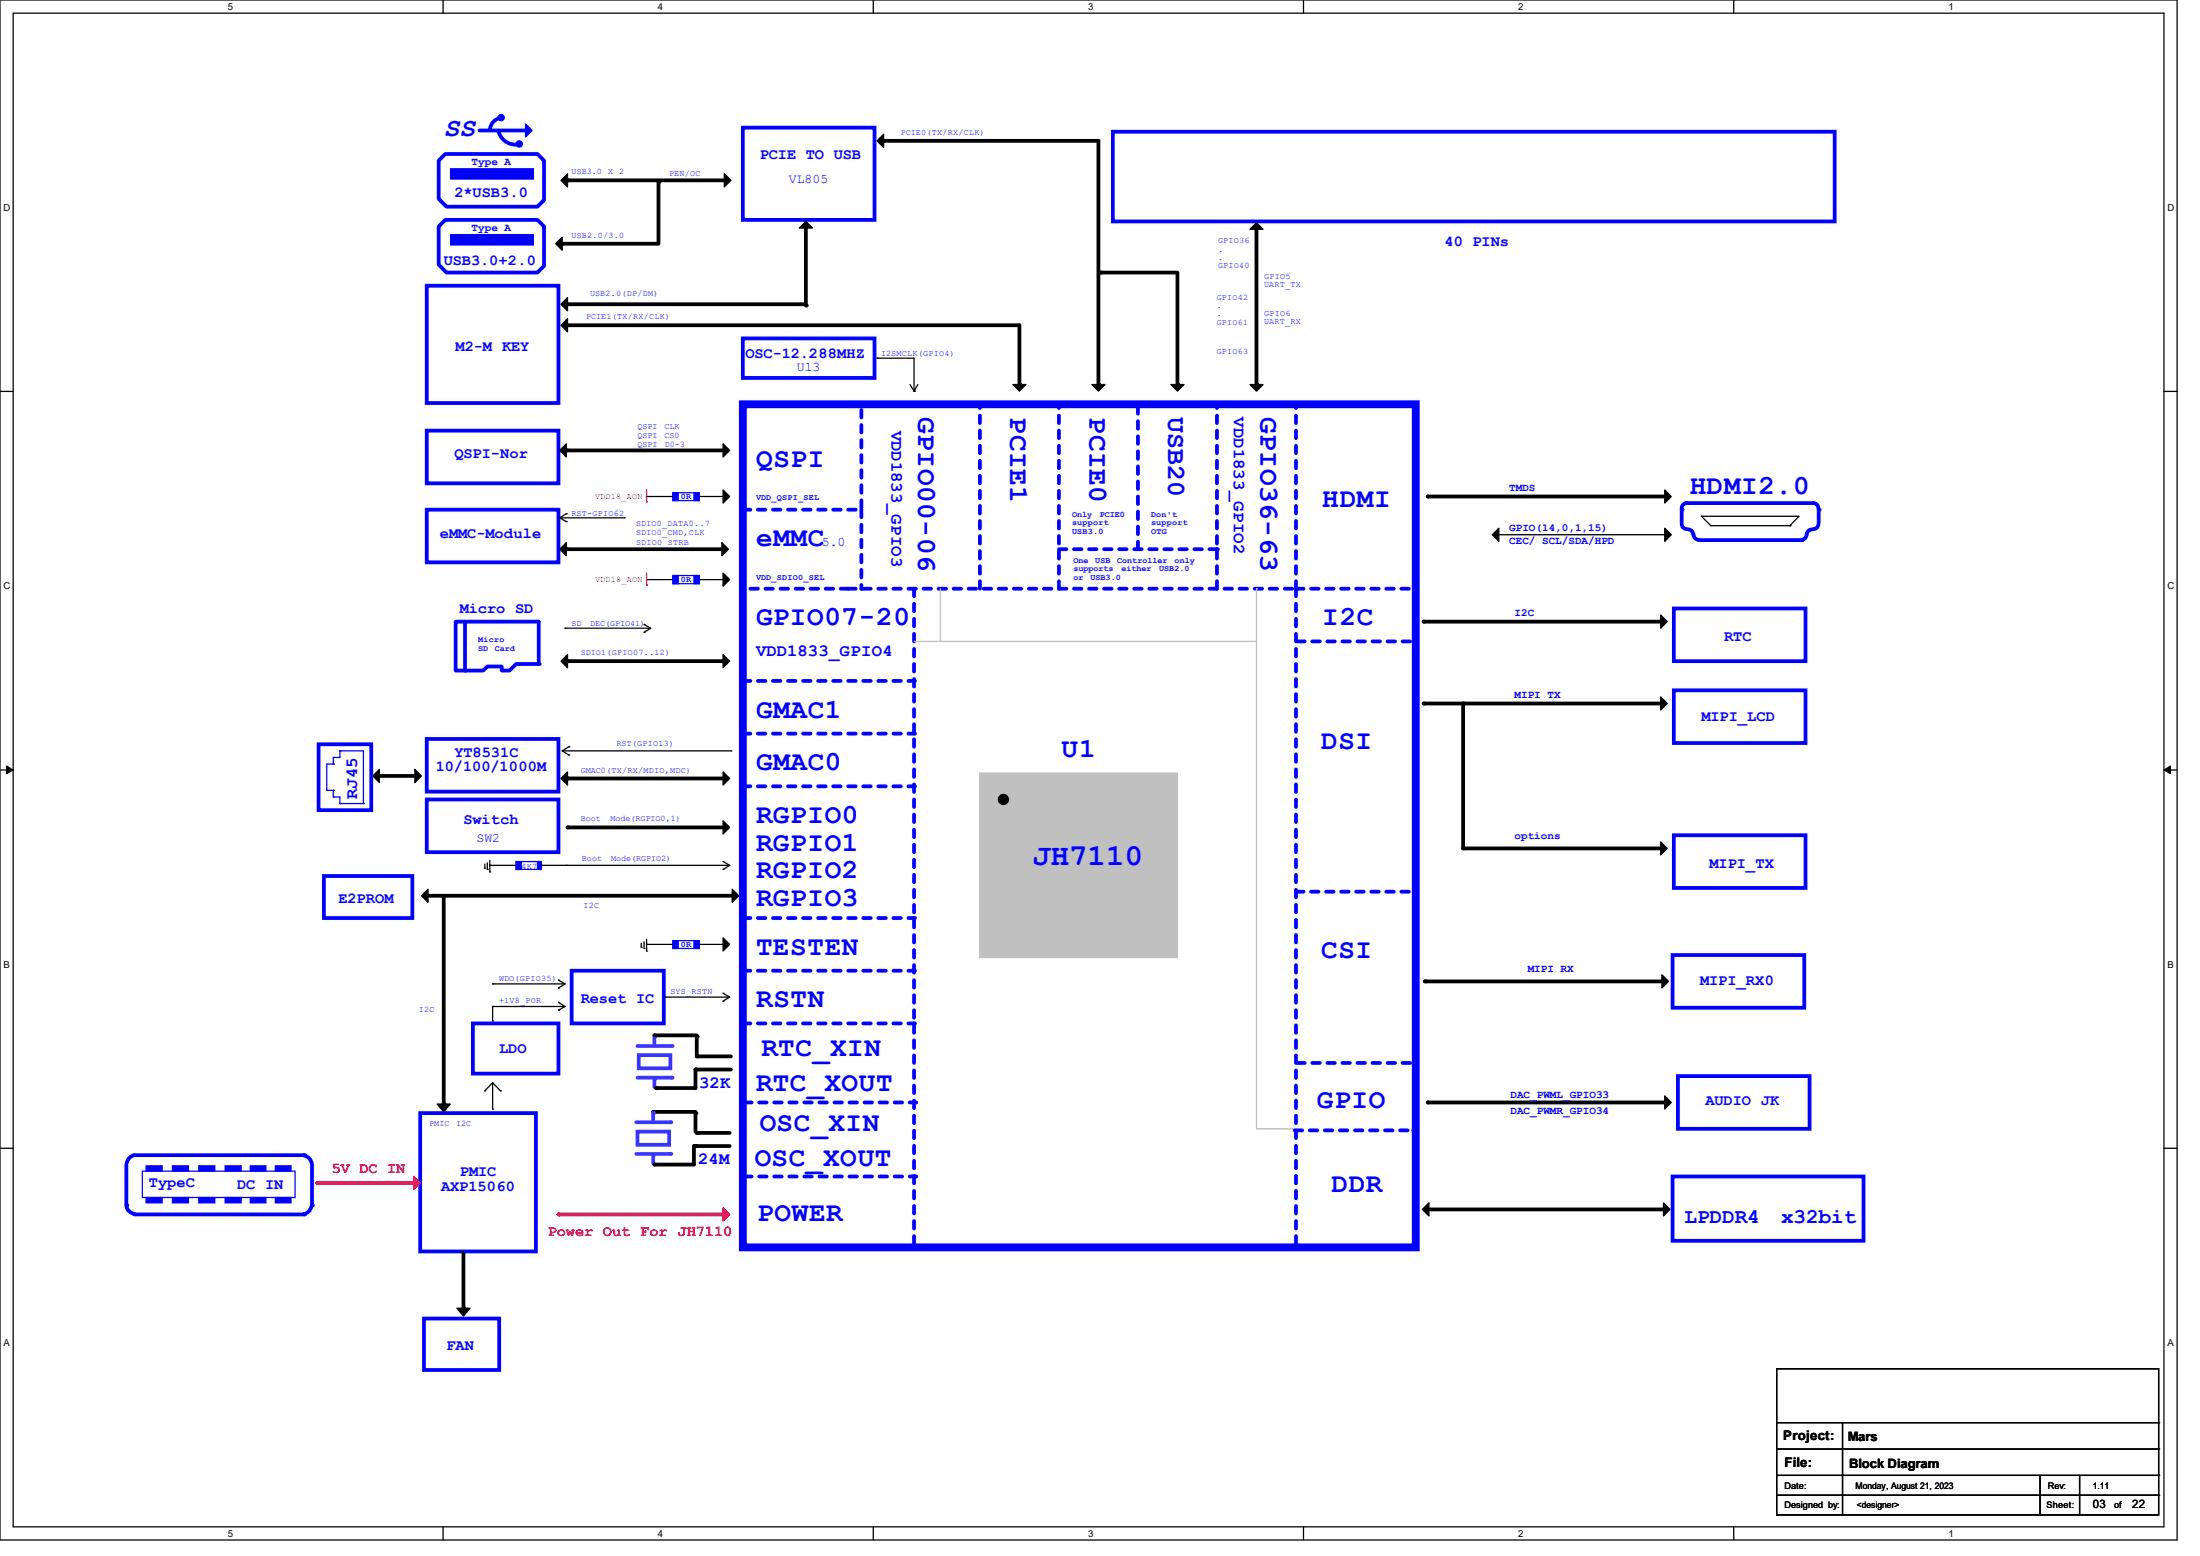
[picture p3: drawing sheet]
<svg xmlns="http://www.w3.org/2000/svg" width="297mm" height="210mm" viewBox="0 0 297 210" stroke-linecap="round" stroke-linejoin="round" font-family="sans-serif">
<path d="M0 0h293.9v207.9h-293.9zM1.8 1.8h290.3v204.3h-290.3z" fill="none" stroke="#000" stroke-width=".17"/>
<g fill="#fff">
<path d="M30.8 .2h.7v1.4h-.7z"/>
<path d="M30.8 206.2h.7v1.4h-.7z"/>
</g>
<path d="M59.8 0v1.8M59.8 206.1v1.8" fill="none" stroke="#000" stroke-width=".17"/>
<g fill="#fff">
<path d="M88.8 .2h.7v1.4h-.7z"/>
<path d="M88.8 206.2h.7v1.4h-.7z"/>
</g>
<path d="M117.9 0v1.8M117.9 206.1v1.8" fill="none" stroke="#000" stroke-width=".17"/>
<g fill="#fff">
<path d="M146.9 .2h.7v1.4h-.7z"/>
<path d="M146.9 206.2h.7v1.4h-.7z"/>
</g>
<path d="M176 0v1.8M176 206.1v1.8" fill="none" stroke="#000" stroke-width=".17"/>
<g fill="#fff">
<path d="M205 .2h.7v1.4h-.7z"/>
<path d="M205 206.2h.7v1.4h-.7z"/>
</g>
<path d="M234.1 0v1.8M234.1 206.1v1.8" fill="none" stroke="#000" stroke-width=".17"/>
<g fill="#fff">
<path d="M263.1 .2h.6v1.4h-.6z"/>
<path d="M263.1 206.2h.6v1.4h-.6z"/>
<path d="M.5 27.3h.9v1.4h-.9z"/>
<path d="M292.6 27.3h.9v1.4h-.9z"/>
<path d="M.5 78.4h.9v1.4h-.9z"/>
<path d="M292.6 78.4h.9v1.4h-.9z"/>
</g>
<path d="M0 52.8h1.8M292.1 52.8h1.8" fill="none" stroke="#000" stroke-width=".17"/>
<g fill="#fff">
<path d="M.5 129.5h.8v1.4h-.8z"/>
<path d="M292.6 129.5h.8v1.4h-.8z"/>
</g>
<path d="M0 103.9h1.8M292.1 103.9h1.8" fill="none" stroke="#000" stroke-width=".17"/>
<path d="M.9 103.4l.9 .5-.9 .5zM292.1 103.9l.9-.5v1z" fill="#000" stroke="#000" stroke-width=".14"/>
<g fill="#fff">
<path d="M.5 180.5h.8v1.4h-.8z"/>
<path d="M292.6 180.5h.8v1.4h-.8z"/>
</g>
<path d="M0 155h1.8M292.1 155h1.8" fill="none" stroke="#000" stroke-width=".17"/>
<path d="M143 74.1h21.3" fill="none" stroke="#00f" stroke-width=".51" stroke-dasharray="1"/>
<circle cx="164.3" cy="74.1" r=".25" fill="#00f" stroke-dasharray="1"/>
<circle cx="136.7" cy="108.8" r=".87" fill="#400000" stroke="#400000" stroke-width=".17"/>
<path d="M225.8 158.8h25.8v8.7h-25.8z" fill="none" stroke="#00f" stroke-width=".51"/>
<path d="M116.3 68.8v10.7" fill="none" stroke="#00f" stroke-width=".51" stroke-dasharray="1"/>
<circle cx="116.3" cy="79.5" r=".25" fill="#00f" stroke-dasharray="1"/>
<path d="M100.3 68.8h16v-14.2M132.3 79.5v-24.9" fill="none" stroke="#00f" stroke-width=".51" stroke-dasharray="1"/>
<circle cx="132.3" cy="54.6" r=".25" fill="#00f" stroke-dasharray="1"/>
<path d="M100.3 54.6h90.8v113.8h-90.8z" fill="none" stroke="#00f" stroke-width="1.1"/>
<path d="M143 79.5v-24.9" fill="none" stroke="#00f" stroke-width=".51" stroke-dasharray="1"/>
<circle cx="143" cy="54.6" r=".25" fill="#00f" stroke-dasharray="1"/>
<path d="M164.3 79.5v-24.9" fill="none" stroke="#00f" stroke-width=".51" stroke-dasharray="1"/>
<circle cx="164.3" cy="54.6" r=".25" fill="#00f" stroke-dasharray="1"/>
<path d="M153.6 74.1v-19.5" fill="none" stroke="#00f" stroke-width=".51" stroke-dasharray="1"/>
<circle cx="153.6" cy="54.6" r=".25" fill="#00f" stroke-dasharray="1"/>
<path d="M100.3 91.9h23.1" fill="none" stroke="#00f" stroke-width=".51" stroke-dasharray="1"/>
<circle cx="123.4" cy="91.9" r=".25" fill="#00f" stroke-dasharray="1"/>
<path d="M123.4 79.5v88.9" fill="none" stroke="#00f" stroke-width=".51" stroke-dasharray="1"/>
<circle cx="123.4" cy="168.4" r=".25" fill="#00f" stroke-dasharray="1"/>
<path d="M175 79.5v-24.9" fill="none" stroke="#00f" stroke-width=".51" stroke-dasharray="1"/>
<circle cx="175" cy="54.6" r=".25" fill="#00f" stroke-dasharray="1"/>
<path d="M100.3 99h23.1" fill="none" stroke="#00f" stroke-width=".51" stroke-dasharray="1"/>
<circle cx="123.4" cy="99" r=".25" fill="#00f" stroke-dasharray="1"/>
<path d="M114.5 79.5h-14.2" fill="none" stroke="#00f" stroke-width=".51" stroke-dasharray="1"/>
<circle cx="100.3" cy="79.5" r=".25" fill="#00f" stroke-dasharray="1"/>
<path d="M100.3 106.1h23.1" fill="none" stroke="#00f" stroke-width=".51" stroke-dasharray="1"/>
<circle cx="123.4" cy="106.1" r=".25" fill="#00f" stroke-dasharray="1"/>
<path d="M100.3 138.1h23.1" fill="none" stroke="#00f" stroke-width=".51" stroke-dasharray="1"/>
<circle cx="123.4" cy="138.1" r=".25" fill="#00f" stroke-dasharray="1"/>
<path d="M100.3 123.9h23.1" fill="none" stroke="#00f" stroke-width=".51" stroke-dasharray="1"/>
<circle cx="123.4" cy="123.9" r=".25" fill="#00f" stroke-dasharray="1"/>
<path d="M175 79.5h16" fill="none" stroke="#00f" stroke-width=".51" stroke-dasharray="1"/>
<circle cx="191" cy="79.5" r=".25" fill="#00f" stroke-dasharray="1"/>
<path d="M100.3 131h23.1" fill="none" stroke="#00f" stroke-width=".51" stroke-dasharray="1"/>
<circle cx="123.4" cy="131" r=".25" fill="#00f" stroke-dasharray="1"/>
<path d="M175 79.5v88.9" fill="none" stroke="#00f" stroke-width=".51" stroke-dasharray="1"/>
<circle cx="175" cy="168.4" r=".25" fill="#00f" stroke-dasharray="1"/>
<path d="M114.5 79.5h60.5" fill="none" stroke="#00f" stroke-width=".51" stroke-dasharray="1"/>
<circle cx="175" cy="79.5" r=".25" fill="#00f" stroke-dasharray="1"/>
<path d="M100.5 148.8h23.1" fill="none" stroke="#00f" stroke-width=".51" stroke-dasharray="1"/>
<circle cx="123.6" cy="148.8" r=".25" fill="#00f" stroke-dasharray="1"/>
<path d="M100.3 168.4h90.7" fill="none" stroke="#00f" stroke-width=".51" stroke-dasharray="1"/>
<circle cx="191" cy="168.4" r=".25" fill="#00f" stroke-dasharray="1"/>
<path d="M175.1 143.5h16" fill="none" stroke="#00f" stroke-width=".51" stroke-dasharray="1"/>
<circle cx="191.1" cy="143.5" r=".25" fill="#00f" stroke-dasharray="1"/>
<path d="M175 120.4h16" fill="none" stroke="#00f" stroke-width=".51" stroke-dasharray="1"/>
<circle cx="191" cy="120.4" r=".25" fill="#00f" stroke-dasharray="1"/>
<path d="M127 79.5v7.1M169.6 79.5h.1M169.6 79.5v7.1M123.4 86.6h46.2v65.8h5.4M127 86.6h.1" fill="none" stroke="#c0c0c0" stroke-width=".17"/>
<path d="M132.3 104.4h26.7v24.8h-26.7z" fill-rule="evenodd" fill="#c0c0c0" stroke="#c0c0c0" stroke-width=".17"/>
<g fill="#000" stroke="#000" stroke-width=".17">
<path d="M76.5 59.9v1.8l-.9-.9z" fill-rule="evenodd"/>
<path d="M97.6 59.9l.9 .9-.9 .9z" fill-rule="evenodd"/>
<path d="M136.7 51.9h1.8l-.9 .9z" fill-rule="evenodd"/>
<path d="M147.4 51.9h1.8l-.9 .9z" fill-rule="evenodd"/>
<path d="M158.1 51.9h1.8l-.9 .9z" fill-rule="evenodd"/>
<path d="M168.7 51.9h1.8l-.9 .9z" fill-rule="evenodd"/>
<path d="M76.5 73.2v1.8l-.9-.9z" fill-rule="evenodd"/>
<path d="M97.5 73.2l.8 .9-.8 .9z" fill-rule="evenodd"/>
<path d="M97.6 66.1l.9 .9-.9 .9z" fill-rule="evenodd"/>
<path d="M97.6 77.3l.9 .9-.9 .9z" fill-rule="evenodd"/>
<path d="M75.7 89.2l.9-.9v1.8z" fill-rule="evenodd"/>
<path d="M97.6 88.3l.9 .9-.9 .9z" fill-rule="evenodd"/>
<path d="M75.7 105.1l.9-.9v1.8z" fill-rule="evenodd"/>
<path d="M97.6 104.2l.9 .9-.9 .9z" fill-rule="evenodd"/>
<path d="M97.6 110.8l.9 .9-.9 .9z" fill-rule="evenodd"/>
<path d="M97.6 126.6l.9 .9-.9 .9z" fill-rule="evenodd"/>
<circle cx="135.5" cy="107.9" r=".68"/>
</g>
<path d="M148.3 19v32.9M159 36.8v15.1M169.6 30.8v21.1M137.6 43.9v8M76.5 60.8h21.1M76.5 74.1h21M76.6 89.2h21M76.6 105.1h21M76.6 111.7h21M94.1 142.6h4.6" fill="none" stroke="#000" stroke-width=".51"/>
<g fill="#000">
<circle cx="137.6" cy="51.9" r=".25"/>
<circle cx="148.3" cy="51.9" r=".25"/>
<circle cx="159" cy="51.9" r=".25"/>
<circle cx="169.6" cy="51.9" r=".25"/>
<circle cx="76.5" cy="60.8" r=".25"/>
<circle cx="76.5" cy="74.1" r=".25"/>
<circle cx="76.6" cy="89.2" r=".25"/>
<circle cx="76.6" cy="105.1" r=".25"/>
<circle cx="76.6" cy="111.7" r=".25"/>
<circle cx="94.1" cy="142.6" r=".25"/>
</g>
<path d="M57.6 58.1h17.8v7.1h-17.8zM57.6 68.8h17.8v7.1h-17.8zM57.6 99.7h17.8v7.1h-17.8zM57.6 107.9h17.8v7.1h-17.8z" fill="none" stroke="#00f" stroke-width=".51"/>
<g fill="#00f" stroke="#00f" stroke-width=".17">
<path d="M93.7 66.5h.7v1.1h-.7z" fill-rule="evenodd"/>
<path d="M90.8 66.5h.8v1.1h-.8z" fill-rule="evenodd"/>
<path d="M93.7 77.7h.7v1.1h-.7z" fill-rule="evenodd"/>
<path d="M90.8 77.7h.8v1.1h-.8z" fill-rule="evenodd"/>
<path d="M93.7 127h.7v1h-.7z" fill-rule="evenodd"/>
<path d="M90.8 127h.8v1h-.8z" fill-rule="evenodd"/>
</g>
<g fill="none" stroke="#000" stroke-width=".17">
<path d="M75.6 69.9l.9 .5M75.6 69.9h8.7M76.5 69.3h.1M76.5 70.4h.1M76.5 69.3l-.9 .6M84.3 69.9h.1M87.3 67h.1M87.3 78.2h.1M87.3 67h3.5M87.3 78.2h3.5M94.4 67h.1M94.4 78.2h.1"/>
<path d="M94.4 67h3.2M94.4 78.2h3.2M76.5 116.8h.1M76.5 116.8h22M97.6 116.3h.1M97.6 117.3h.1M97.6 116.3l.9 .5M98.5 116.8l-.9 .5M86.6 127.8h.1M86.6 127.3v.5M87 128h.1M87 127.1v.9"/>
<path d="M87.3 127.5h.1M87.3 128.4h.1M87.3 127.5h3.5M87.3 126.8v1.6M94.4 127.5h.1M94.4 127.5h3.2"/>
</g>
<path d="M90.8 66.5h3.6v1.1h-3.6zM90.8 77.7h3.6v1.1h-3.6zM90.8 127h3.6v1h-3.6z" fill="none" stroke="#00f" stroke-width=".17"/>
<path d="M87.3 67.7h.1M87.3 79h.1M87.3 66.1v1.6M87.3 77.3v1.7" fill="none" stroke="#f00" stroke-width=".17"/>
<path d="M86.1 141.2h4.6M86.2 142.4h4.3v1.8h-4.3z" fill="none" stroke="#8000ff" stroke-width=".51"/>
<circle cx="90.7" cy="141.2" r=".25" fill="#8000ff"/>
<path d="M88.3 139.9v.9" fill="none" stroke="#8000ff" stroke-width=".51"/>
<circle cx="88.3" cy="139.9" r=".25" fill="#8000ff"/>
<path d="M88.3 145.6v1.1" fill="none" stroke="#8000ff" stroke-width=".51"/>
<circle cx="88.3" cy="145.6" r=".25" fill="#8000ff"/>
<path d="M94.1 139.9v2.5M93.9 144.4h4.8" fill="none" stroke="#000" stroke-width=".51"/>
<g fill="#000">
<circle cx="94.1" cy="139.9" r=".25"/>
<circle cx="93.9" cy="144.4" r=".25"/>
</g>
<path d="M86.1 145.5h4.6" fill="none" stroke="#8000ff" stroke-width=".51"/>
<circle cx="90.7" cy="145.5" r=".25" fill="#8000ff"/>
<path d="M88.3 139.7h5.8M88.6 146.9h5.3M93.9 154.7h4.6" fill="none" stroke="#000" stroke-width=".51"/>
<g fill="#000">
<circle cx="88.3" cy="139.7" r=".25"/>
<circle cx="88.6" cy="146.9" r=".25"/>
<circle cx="93.9" cy="154.7" r=".25"/>
</g>
<path d="M85.9 155.7h4.6" fill="none" stroke="#8000ff" stroke-width=".51"/>
<circle cx="90.5" cy="155.7" r=".25" fill="#8000ff"/>
<path d="M85.9 151.5h4.6" fill="none" stroke="#8000ff" stroke-width=".51"/>
<circle cx="90.5" cy="151.5" r=".25" fill="#8000ff"/>
<path d="M93.9 144.4v2.5" fill="none" stroke="#000" stroke-width=".51"/>
<circle cx="93.9" cy="144.4" r=".25" fill="#000"/>
<path d="M88.2 155.9v1.1" fill="none" stroke="#8000ff" stroke-width=".51"/>
<circle cx="88.2" cy="155.9" r=".25" fill="#8000ff"/>
<path d="M88.2 150.1h5.7M93.7 154.7v2.5M93.9 150.2v2.5M94.1 152.9h4.4" fill="none" stroke="#000" stroke-width=".51"/>
<g fill="#000">
<circle cx="88.2" cy="150.1" r=".25"/>
<circle cx="93.7" cy="154.7" r=".25"/>
<circle cx="93.9" cy="150.2" r=".25"/>
<circle cx="94.1" cy="152.9" r=".25"/>
</g>
<path d="M86.1 152.7h4.2v1.8h-4.2zM88.2 150.2v.9" fill="none" stroke="#8000ff" stroke-width=".51"/>
<circle cx="88.2" cy="150.2" r=".25" fill="#8000ff"/>
<path d="M119.3 19h29M75.9 32.9h13M76.6 24.3h21.2M88.9 24.6v8.1M148.6 36.8h10.2M76.5 43.9h61.1M88.3 157.2h5.4" fill="none" stroke="#000" stroke-width=".51"/>
<g fill="#000">
<circle cx="119.3" cy="19" r=".25"/>
<circle cx="75.9" cy="32.9" r=".25"/>
<circle cx="76.6" cy="24.3" r=".25"/>
<circle cx="88.9" cy="24.6" r=".25"/>
<circle cx="148.6" cy="36.8" r=".25"/>
<circle cx="76.5" cy="43.9" r=".25"/>
<circle cx="88.3" cy="157.2" r=".25"/>
</g>
<path d="M100.3 17.2h17.8v12.5h-17.8zM150.2 17.8h97.5v12.1h-97.5zM57.6 38.6h17.8v15.8h-17.8zM100.3 45.7h17.8v5.3h-17.8zM227 70.8a.69 .69 0 0 0 .8 .6M227.9 71.5a.69 .69 0 0 1 .7 .7M229.4 72.9h13.8M244.6 71.5a.7 .7 0 0 0-.7 .7M63.8 138.1h11.6v6.8h-11.6zM77.2 131h12.4v7.1h-12.4zM56.7 150.2h15.6v18.7h-15.6z" fill="none" stroke="#00f" stroke-width=".51"/>
<g fill="none" stroke="#000" stroke-width=".17">
<path d="M118.4 48.3h.1M118.4 48.3h5v4.5M122.9 51.9l.5 .9M123.4 52.8h.1M123.9 51.9l-.5 .9M76.3 84.8h.1M76.3 84.8h11.5M87 84.3h.1M87 85.3h.1M87 84.3l.8 .5M87.8 84.8l-.8 .5M75.9 101.3l.9 .6"/>
<path d="M75.9 101.3h22.8M76.8 100.8h.1M76.8 101.9h.1M76.8 100.8l-.9 .5M98.7 101.3h.1M66.5 135.8h.1M66.5 137.8h.1M66.5 132.8h.1M66.5 135.8v2M66.5 135.8h9.8M66.5 132.8h9.8M75.4 135.3h.1"/>
<path d="M75.4 136.4h.1M75.4 132.3h.1M75.4 133.3h.1M75.4 135.3l.9 .5M75.4 132.3l.9 .5M76.3 135.8l-.9 .6M76.3 132.8l-.9 .5M89.8 134.6h.1M89.8 134.6h8.7M97.6 134.1h.1M97.6 135.1h.1M97.6 134.1l.9 .5"/>
<path d="M98.5 134.6l-.9 .5M65.4 147.2h.1M66.5 149.7h.1M66.5 146.1v3.6M66.5 146.1l-1.1 1.1M66.5 146.1l1.1 1.1M67.6 147.2h.1"/>
</g>
<g fill="#000" stroke="#000" stroke-width=".17">
<path d="M118.4 19l.9-.9v1.8z" fill-rule="evenodd"/>
<path d="M75 32.9l.9-.9v1.8z" fill-rule="evenodd"/>
<path d="M75.7 24.3l.9-.8v1.7z" fill-rule="evenodd"/>
<path d="M97.8 23.5l.9 .8-.9 .9z" fill-rule="evenodd"/>
<path d="M169.6 30.1l.9 .8h-1.8z" fill-rule="evenodd"/>
<path d="M75.7 43.9l.9-.9v1.8z" fill-rule="evenodd"/>
</g>
<circle cx="243.2" cy="72.9" r=".25" fill="#00f"/>
<path d="M231 71h10.6M241.6 71h.1" fill="none" stroke="#000" stroke-width=".17"/>
<path d="M227 68.8v1.8M243.9 72.2a.69 .69 0 0 1-.7 .7" fill="none" stroke="#00f" stroke-width=".51"/>
<circle cx="227" cy="68.8" r=".25" fill="#00f"/>
<path d="M227.8 67.9a.7 .7 0 0 0-.8 .7M244.8 67.9a.69 .69 0 0 1 .7 .7M245.5 70.8a.68 .68 0 0 1-.7 .6M245.5 68.8v1.8" fill="none" stroke="#00f" stroke-width=".51"/>
<path d="M229.7 69.7h.1M229.7 69.7h13.2l-1.3 1.3M229.7 69.7l1.3 1.3M231 71h.1M241.6 71h.1" fill="none" stroke="#000" stroke-width=".17"/>
<circle cx="245.5" cy="68.8" r=".25" fill="#00f"/>
<path d="M227.6 67.9h17.2" fill="none" stroke="#00f" stroke-width=".51"/>
<circle cx="227.6" cy="67.9" r=".25" fill="#00f"/>
<path d="M192.7 67h32.4M192.2 95h32.4M197.5 95v19.5h27.1M192.4 132.5h32.3M192.7 148.8h32.4" fill="none" stroke="#000" stroke-width=".51"/>
<g fill="#000">
<circle cx="192.7" cy="67" r=".25"/>
<circle cx="192.2" cy="95" r=".25"/>
<circle cx="197.5" cy="95" r=".25"/>
<circle cx="197.5" cy="114.5" r=".25"/>
<circle cx="192.4" cy="132.5" r=".25"/>
<circle cx="192.7" cy="148.8" r=".25"/>
</g>
<g fill="#000" stroke="#000" stroke-width=".17">
<path d="M202.4 71.3v1.8l-.9-.9z" fill-rule="evenodd"/>
<path d="M224.7 66.1l.9 .9-.9 .9z" fill-rule="evenodd"/>
<path d="M224.7 71.3l.9 .9-.9 .9z" fill-rule="evenodd"/>
<path d="M224.2 94.1l.9 .9-.9 .8z" fill-rule="evenodd"/>
<path d="M224.2 113.6l.9 .9-.9 .9z" fill-rule="evenodd"/>
<path d="M224.4 131.6l.9 .9-.9 .8z" fill-rule="evenodd"/>
<path d="M224.7 147.9l.9 .9-.9 .9z" fill-rule="evenodd"/>
</g>
<path d="M228.6 72.2a.7 .7 0 0 0 .8 .7M226 93.2h17.8v7.1h-17.8zM226 112.7h17.8v7.1h-17.8zM225.8 128.9h17.8v7.1h-17.8zM18.1 155.9a1.32 1.32 0 0 0-1 1.1M41.1 156a1.28 1.28 0 0 1 1 1M42.1 157.2v5.5M226.5 145.2h17.8v7.2h-17.8zM42 162.8a1.29 1.29 0 0 1-.9 1.1" fill="none" stroke="#00f" stroke-width=".51"/>
<path d="M202 72.2h.1M202 72.2h23.1" fill="none" stroke="#000" stroke-width=".17"/>
<circle cx="42.1" cy="162.7" r=".25" fill="#00f"/>
<path d="M17.1 157.2v5.5" fill="none" stroke="#00f" stroke-width=".51"/>
<circle cx="17.1" cy="162.7" r=".25" fill="#00f"/>
<path d="M18.1 155.9h23" fill="none" stroke="#00f" stroke-width=".51"/>
<circle cx="41.1" cy="155.9" r=".25" fill="#00f"/>
<path d="M18.1 163.9h23" fill="none" stroke="#00f" stroke-width=".51"/>
<circle cx="41.1" cy="163.9" r=".25" fill="#00f"/>
<path d="M61.5 83.9h11.2v5.7h-3l-.9 .9h-1.1v-.5h-1.9l-.6 .5h-3.7zM43 100.5h7.1v8.8h-7.1zM17.1 162.9a1.29 1.29 0 0 0 1 .9" fill="none" stroke="#00f" stroke-width=".51"/>
<g fill="none" stroke="#00f" stroke-width=".17">
<path d="M44.1 106.7h.1M44.1 106.7h.9M45 106.7h.1M45 107.6h.1M45 103.1h.1M45 102.2h.1M45 107.6h.9v.9M45 102.2v.9M45 106.7v.9M45 103.1h-.9v3.6M45.9 108.5h.1M45.9 101.3h.1"/>
<path d="M45.9 108.5h3.2M45.9 101.3h3.2v7.2M45.9 101.3v.9h-.9M49.1 108.5h.1M19.2 158.1h20.6v3.5h-20.6z"/>
</g>
<g fill="#00f" stroke="#00f" stroke-width=".17">
<path d="M19.7 157.4h2.2v.7h-2.2z" fill-rule="evenodd"/>
<path d="M37.2 157.4h2.1v.7h-2.1z" fill-rule="evenodd"/>
<path d="M33.8 157.4h2.1v.7h-2.1z" fill-rule="evenodd"/>
<path d="M23.3 157.4h2.1v.7h-2.1z" fill-rule="evenodd"/>
<path d="M26.8 157.4h2.2v.7h-2.2z" fill-rule="evenodd"/>
<path d="M30.4 157.4h2.2v.7h-2.2z" fill-rule="evenodd"/>
<path d="M19.7 161.6h2.2v.7h-2.2z" fill-rule="evenodd"/>
<path d="M37.2 161.6h2.1v.7h-2.1z" fill-rule="evenodd"/>
<path d="M33.8 161.6h2.1v.7h-2.1z" fill-rule="evenodd"/>
<path d="M23.3 161.6h2.1v.7h-2.1z" fill-rule="evenodd"/>
<path d="M26.8 161.6h2.2v.7h-2.2z" fill-rule="evenodd"/>
<path d="M30.4 161.6h2.2v.7h-2.2z" fill-rule="evenodd"/>
</g>
<path d="M51 104.7h5.3" fill="none" stroke="#000" stroke-width=".51"/>
<circle cx="51" cy="104.7" r=".25" fill="#000"/>
<g fill="#000" stroke="#000" stroke-width=".17">
<path d="M50.3 104.7l.9-.9v1.8z" fill-rule="evenodd"/>
<path d="M56 103.8l.9 .9-.9 .9z" fill-rule="evenodd"/>
</g>
<circle cx="72.7" cy="89.6" r=".25" fill="#00f"/>
<path d="M62.8 83.9v6.6" fill="none" stroke="#00f" stroke-width=".51"/>
<circle cx="62.8" cy="90.5" r=".25" fill="#00f"/>
<path d="M64.7 17.6h6.4M59.2 21.7l.9-.9h12.5l.8 .9v5.3l-.8 .9h-12.3l-1.1-1.1zM59.2 30.6l.9-.9h12.5l.8 .9v5.3l-.8 .9h-12.3l-1.1-1.1z" fill="none" stroke="#00f" stroke-width=".51"/>
<g fill="#00f" stroke="#00f" stroke-width=".51">
<path d="M61 22.9h10.8v1.1h-10.8z" fill-rule="evenodd"/>
<path d="M61 31.8h10.8v1.1h-10.8z" fill-rule="evenodd"/>
</g>
<circle cx="71.1" cy="17.6" r=".25" fill="#00f"/>
<g fill="#00f" stroke="#00f" stroke-width=".17">
<path d="M71 16.7l.8 .9-.8 .9z" fill-rule="evenodd"/>
<path d="M72.6 116.3h.5v1h-.5z" fill-rule="evenodd"/>
<path d="M69.7 116.3h.7v1h-.7z" fill-rule="evenodd"/>
<circle cx="67.6" cy="15.9" r=".42"/>
<circle cx="70.1" cy="19.4" r=".42"/>
</g>
<path d="M67.3 17.6a2.37 2.37 0 0 0 2.8 1.9M67.5 15.9a1.85 1.85 0 0 0-1.4 1.5" fill="none" stroke="#00f" stroke-width=".51"/>
<path d="M65.4 117.2h.1M65.4 116.6v.6M65.8 117.3h.1M65.8 116.5v.8M66.1 116.8h.1M66.1 117.7h.1M66.1 116.8h3.6M66.1 116.1v1.6M73.1 116.8h.1M73.1 116.8h3.4" fill="none" stroke="#000" stroke-width=".17"/>
<path d="M69.7 116.3h3.4v1h-3.4z" fill="none" stroke="#00f" stroke-width=".17"/>
<path d="M224.6 162.3l.9 .9-.9 .9z" fill-rule="evenodd" fill="#000" stroke="#000" stroke-width=".17"/>
<path d="M192.6 163.2h32.3" fill="none" stroke="#000" stroke-width=".51"/>
<circle cx="192.6" cy="163.2" r=".25" fill="#000"/>
<path d="M174.8 152.6h16" fill="none" stroke="#00f" stroke-width=".51" stroke-dasharray="1"/>
<circle cx="190.8" cy="152.6" r=".25" fill="#00f" stroke-dasharray="1"/>
<path d="M192.9 162.3v1.8l-.9-.9z" fill-rule="evenodd" fill="#000" stroke="#000" stroke-width=".17"/>
<path d="M42.8 159.7h13.2" fill="none" stroke="#f00" stroke-width=".51"/>
<circle cx="42.8" cy="159.7" r=".25" fill="#f00"/>
<path d="M75.4 163.9h22.4" fill="none" stroke="#f00" stroke-width=".51"/>
<circle cx="75.4" cy="163.9" r=".25" fill="#f00"/>
<path d="M97.6 163l.9 .9-.9 .9z" fill-rule="evenodd" fill="#f00" stroke="#f00" stroke-width=".17"/>
<path d="M100.5 158.8h23.1" fill="none" stroke="#00f" stroke-width=".51" stroke-dasharray="1"/>
<circle cx="123.6" cy="158.8" r=".25" fill="#00f" stroke-dasharray="1"/>
<g fill="#000" stroke="#000" stroke-width=".17">
<path d="M107.9 30.8l.9-.9 .9 .9z" fill-rule="evenodd"/>
<path d="M75.7 41.1l.9-.9v1.8z" fill-rule="evenodd"/>
<path d="M224.2 83l.9 .9-.9 .9z" fill-rule="evenodd"/>
<path d="M56.9 120.9l.9-.9v1.8z" fill-rule="evenodd"/>
<path d="M98.8 120l.9 .9-.9 .9z" fill-rule="evenodd"/>
<path d="M59 149h1.8l-.9 1.1z" fill-rule="evenodd"/>
</g>
<path d="M108.8 30.1v11.1M76.5 41.1h32.1M192.2 83.9h32.4M57.6 120.9h41.6M59.9 121.1v27.9" fill="none" stroke="#000" stroke-width=".51"/>
<g fill="#000">
<circle cx="76.5" cy="41.1" r=".25"/>
<circle cx="108.8" cy="41.2" r=".25"/>
<circle cx="192.2" cy="83.9" r=".25"/>
<circle cx="57.6" cy="120.9" r=".25"/>
<circle cx="59.9" cy="149" r=".25"/>
</g>
<path d="M226 82.1h17.8v7.1h-17.8zM43.7 118.2h12v5.7h-12z" fill="none" stroke="#00f" stroke-width=".51"/>
<path d="M55.8 158.8l.9 .9-.9 .9z" fill-rule="evenodd" fill="#f00" stroke="#f00" stroke-width=".17"/>
<path d="M175.1 86.6h16" fill="none" stroke="#00f" stroke-width=".51" stroke-dasharray="1"/>
<circle cx="191.1" cy="86.6" r=".25" fill="#00f" stroke-dasharray="1"/>
<path d="M57.2 178h10.2v6.9h-10.2z" fill="none" stroke="#00f" stroke-width=".51"/>
<path d="M61.7 176.6h1.8l-.9 1z" fill-rule="evenodd" fill="#000" stroke="#000" stroke-width=".17"/>
<path d="M62.6 169.1v7.5" fill="none" stroke="#000" stroke-width=".51"/>
<circle cx="62.6" cy="176.6" r=".25" fill="#000"/>
<g fill="none" stroke="#000" stroke-width=".17">
<path d="M239.9 184.7h51.5v19.8h-51.5zM239.9 192h51.5M239.9 195.6h51.5M239.9 199.1h51.5M248.8 192v12.5M275.4 199.1v5.4M280.8 199.1v5.4M291.4 192h.1M291.4 195.6h.1M291.4 199.1h.1M239.9 201.8h51.5M248.8 204.5h.1"/>
<path d="M275.4 204.5h.1M280.8 204.5h.1M291.4 201.8h.1"/>
</g>
<text font-size="4.1" fill="#00f" x="139.4" y="116.7">JH7110</text>
<g font-size="3.7" fill="#00f">
<text x="124" y="56.3" transform="rotate(90 124 56.3)">GPIO00-06</text>
<text x="136.4" y="56.3" transform="rotate(90 136.4 56.3)">PCIE1</text>
<text x="147.1" y="56.3" transform="rotate(90 147.1 56.3)">PCIE0</text>
<text x="170.2" y="56.3" transform="rotate(90 170.2 56.3)">GPIO36-63</text>
<text x="102.1" y="63.1">QSPI</text>
<text x="178.5" y="68.4">HDMI</text>
<text x="228.1" y="66.6">HDMI2.0</text>
<text x="102.1" y="73.7">eMMC</text>
<text x="102.1" y="84.4">GPIO07-20</text>
<text x="178.5" y="84.4">I2C</text>
<text x="102.1" y="96.9">GMAC1</text>
<text x="178.4" y="101.1">DSI</text>
<text x="102.1" y="104">GMAC0</text>
<text x="143.3" y="102.2">U1</text>
<text x="102.1" y="111.1">RGPIO0</text>
<text x="102.1" y="114.8">RGPIO1</text>
<text x="102.1" y="118.5">RGPIO2</text>
<text x="102.1" y="122.3">RGPIO3</text>
<text x="102.1" y="128.9">TESTEN</text>
<text x="178.4" y="129.2">CSI</text>
<text x="102.1" y="136">RSTN</text>
<text x="102.8" y="142.6">RTC_XIN</text>
<text x="102.1" y="147.2">RTC_XOUT</text>
<text x="177.8" y="149.5">GPIO</text>
<text x="102.6" y="152.7">OSC_XIN</text>
<text x="101.9" y="157.3">OSC_XOUT</text>
<text x="179.7" y="160.9">DDR</text>
<text x="102.2" y="164.8">POWER</text>
</g>
<g font-size="3.6" fill="#00f">
<text x="59.9" y="18.4">SS</text>
<text x="157.7" y="56.3" transform="rotate(90 157.7 56.3)">USB20</text>
</g>
<g font-size="2.8" fill="#00f">
<text x="227.4" y="165.1">LPDDR4</text>
<text x="240.5" y="165.1">x32bit</text>
</g>
<g font-size="2.3" fill="#00f">
<text x="120.4" y="58.1" transform="rotate(90 120.4 58.1)">VDD1833_GPIO3</text>
<text x="166.6" y="56.3" transform="rotate(90 166.6 56.3)">VDD1833_GPIO2</text>
<text x="102.1" y="88.5">VDD1833_GPIO4</text>
<text x="48.2" y="107.9" transform="rotate(-90 48.2 107.9)">RJ45</text>
<text x="94.4" y="146.8">32K</text>
<text x="94.2" y="157.1">24M</text>
</g>
<g font-size="2.1" fill="#00f">
<text x="102.6" y="21.4">PCIE TO USB</text>
<text x="61.3" y="26.6">2*USB3.0</text>
<text x="59.9" y="35.8">USB3.0+2.0</text>
<text x="195" y="33.1">40 PINs</text>
<text x="61.5" y="47.4">M2-M KEY</text>
<text x="100.6" y="48.3">OSC-12.288MHZ</text>
<text x="61.3" y="61.8">QSPI-Nor</text>
<text x="59.4" y="72.6">eMMC-Module</text>
<text x="62.1" y="82.8">Micro SD</text>
<text x="232.7" y="86.5">RTC</text>
<text x="229.7" y="97.4">MIPI_LCD</text>
<text x="58.8" y="104.1">10/100/1000M</text>
<text x="61.3" y="102.2">YT8531C</text>
<text x="62.6" y="111.2">Switch</text>
<text x="230.8" y="117.1">MIPI_TX</text>
<text x="45.7" y="121.9">E2PROM</text>
<text x="78.4" y="135.4">Reset IC</text>
<text x="229.5" y="132.9">MIPI_RX0</text>
<text x="67.4" y="142.2">LDO</text>
<text x="230.3" y="149.1">AUDIO JK</text>
<text x="20.1" y="160.3">TypeC</text>
<text x="32" y="160.5">DC IN</text>
<text x="59.6" y="160.8">AXP15060</text>
<text x="62.1" y="158.7">PMIC</text>
<text x="60.3" y="182.2">FAN</text>
</g>
<g font-size="2.1" fill="#f00">
<text x="44.8" y="158.3">5V DC IN</text>
<text x="74" y="166.9">Power Out For JH7110</text>
</g>
<g font-size="1.8" fill="#00f">
<text x="106.5" y="24.7">VL805</text>
<text x="107.6" y="50.1">U13</text>
<text x="111" y="73.7">5.0</text>
<text x="64.3" y="113.6">SW2</text>
</g>
<g font-size="1.8">
<text x="240.7" y="194.4">Project:</text>
<text x="240.9" y="198">File:</text>
</g>
<g font-size="1.7">
<text x="249.5" y="194.5">Mars</text>
<text x="249.6" y="198.1">Block Diagram</text>
</g>
<g font-size="1.6">
<text x="282.5" y="203.6">03</text>
<text x="287.9" y="203.6">22</text>
</g>
<g font-size="1.5" fill="#00f">
<text x="63.7" y="22.2">Type A</text>
<text x="63.7" y="31.1">Type A</text>
<text x="203.8" y="71.6">GPIO(14,0,1,15)</text>
<text x="203.8" y="66.3">TMDS</text>
<text x="203.8" y="73.4">CEC/ SCL/SDA/HPD</text>
<text x="204.5" y="83.2">I2C</text>
<text x="204.5" y="94.2">MIPI TX</text>
<text x="204.5" y="113.2">options</text>
<text x="206.2" y="131.2">MIPI RX</text>
<text x="203.9" y="148.3">DAC_PWML_GPIO33</text>
<text x="203.9" y="150.4">DAC_PWMR_GPIO34</text>
</g>
<g font-size="1.3">
<text x="30.8" y="1.3">5</text>
<text x="88.8" y="1.3">4</text>
<text x="146.9" y="1.3">3</text>
<text x="205" y="1.3">2</text>
<text x="263.1" y="1.3">1</text>
<text x=".5" y="28.4">D</text>
<text x="292.6" y="28.4">D</text>
<text x=".5" y="79.5">C</text>
<text x="292.6" y="79.5">C</text>
<text x=".5" y="130.6">B</text>
<text x="292.6" y="130.6">B</text>
<text x=".5" y="181.7">A</text>
<text x="292.6" y="181.7">A</text>
<text x="30.8" y="207.4">5</text>
<text x="88.8" y="207.4">4</text>
<text x="146.9" y="207.4">3</text>
<text x="205" y="207.4">2</text>
<text x="263.1" y="207.4">1</text>
</g>
<g font-size="1.2">
<text x="240.9" y="201">Date:</text>
<text x="240.9" y="203.5">Designed by:</text>
<text x="250.5" y="201">Monday, August 21, 2023</text>
<text x="250.7" y="203.5">&lt;designer&gt;</text>
<text x="276.3" y="203.5">Sheet:</text>
<text x="276.5" y="201">Rev:</text>
<text x="282.5" y="201">1.11</text>
<text x="285.4" y="203.5">of</text>
</g>
<g font-size="1.1" fill="#00f">
<text x="77.2" y="23.5">USB3.0</text>
<text x="82.1" y="23.5">X</text>
<text x="83.6" y="23.5">2</text>
<text x="90.3" y="23.7">PEN/OC</text>
<text x="121.6" y="18.2">PCIE0(TX/RX/CLK)</text>
<text x="77.2" y="32.1">USB2.0/3.0</text>
<text x="164.5" y="32.8">GPIO36</text>
<text x="164.5" y="34">.</text>
<text x="164.5" y="35.1">.</text>
<text x="79.7" y="39.9">USB2.0(DP/DM)</text>
<text x="164.3" y="40.4">GPIO42</text>
<text x="164.3" y="41.6">.</text>
<text x="164.5" y="36.2">GPIO40</text>
<text x="170.7" y="37.6">GPIO5</text>
<text x="170.7" y="38.7">UART_TX</text>
<text x="79.1" y="43.1">PCIE1(TX/RX/CLK)</text>
<text x="164.3" y="42.7">.</text>
<text x="164.3" y="43.9">GPIO61</text>
<text x="164.3" y="47.8">GPIO63</text>
<text x="170.7" y="42.6">GPIO6</text>
<text x="170.7" y="43.7">UART_RX</text>
<text x="119" y="48.1">I2SMCLK(GPIO4)</text>
<text x="86.1" y="57.9">QSPI</text>
<text x="86.1" y="59.1">QSPI</text>
<text x="89.7" y="57.9">CLK</text>
<text x="89.7" y="59.1">CS0</text>
<text x="86.1" y="60.4">QSPI</text>
<text x="89.7" y="60.4">D0-3</text>
<text x="77.2" y="69.6">RST-GPIO62</text>
<text x="85.9" y="71">SDIO0_DATA0..7</text>
<text x="91.9" y="67.3">0R</text>
<text x="102.1" y="67.5">VDD_QSPI_SEL</text>
<text x="144.7" y="69.8">Only</text>
<text x="144.7" y="70.9">support</text>
<text x="148.5" y="69.8">PCIE0</text>
<text x="155.4" y="69.8">Don't</text>
<text x="155.4" y="70.9">support</text>
<text x="85.9" y="73.5">SDIO0_STRB</text>
<text x="85.9" y="72.3">SDIO0_CMD,CLK</text>
<text x="144.7" y="72.1">USB3.0</text>
<text x="144.9" y="76">One</text>
<text x="144.9" y="77.1">supports</text>
<text x="147.9" y="76">USB</text>
<text x="150.8" y="76">Controller</text>
<text x="151.4" y="77.1">either</text>
<text x="155.4" y="72.1">OTG</text>
<text x="156.5" y="77.1">USB2.0</text>
<text x="158.6" y="76">only</text>
<text x="91.9" y="78.5">0R</text>
<text x="102.1" y="78.3">VDD_SDIO0_SEL</text>
<text x="144.9" y="78.3">or</text>
<text x="147.2" y="78.3">USB3.0</text>
<text x="64.6" y="86.7">Micro</text>
<text x="64.6" y="87.8">SD</text>
<text x="66.8" y="87.8">Card</text>
<text x="77.2" y="84.5">SD</text>
<text x="78.4" y="88.4">SDIO1(GPIO07..12)</text>
<text x="79.7" y="84.5">DEC(GPIO41)</text>
<text x="83.2" y="100.7">RST(GPIO13)</text>
<text x="78.4" y="104.3">GMAC0(TX/RX/MDIO,MDC)</text>
<text x="78.4" y="110.9">Boot</text>
<text x="82.4" y="110.9">Mode(RGPIO0,1)</text>
<text x="70.4" y="117.3">4K7</text>
<text x="78.6" y="116.2">Boot</text>
<text x="82.5" y="116.2">Mode(RGPIO2)</text>
<text x="78.8" y="122.6">I2C</text>
<text x="91.9" y="127.8">0R</text>
<text x="56.6" y="136.7">I2C</text>
<text x="67.4" y="135.4">+1V8_POR</text>
<text x="67.4" y="132.4">WDO(GPIO35)</text>
<text x="90.5" y="134.2">SYS_RSTN</text>
<text x="58" y="151.9">PMIC</text>
<text x="61.6" y="151.9">I2C</text>
</g>
<g font-size="1.1" fill="#f00">
<text x="80.3" y="67.3">VDD18_AON</text>
<text x="80.3" y="78.5">VDD18_AON</text>
</g>
</svg>
